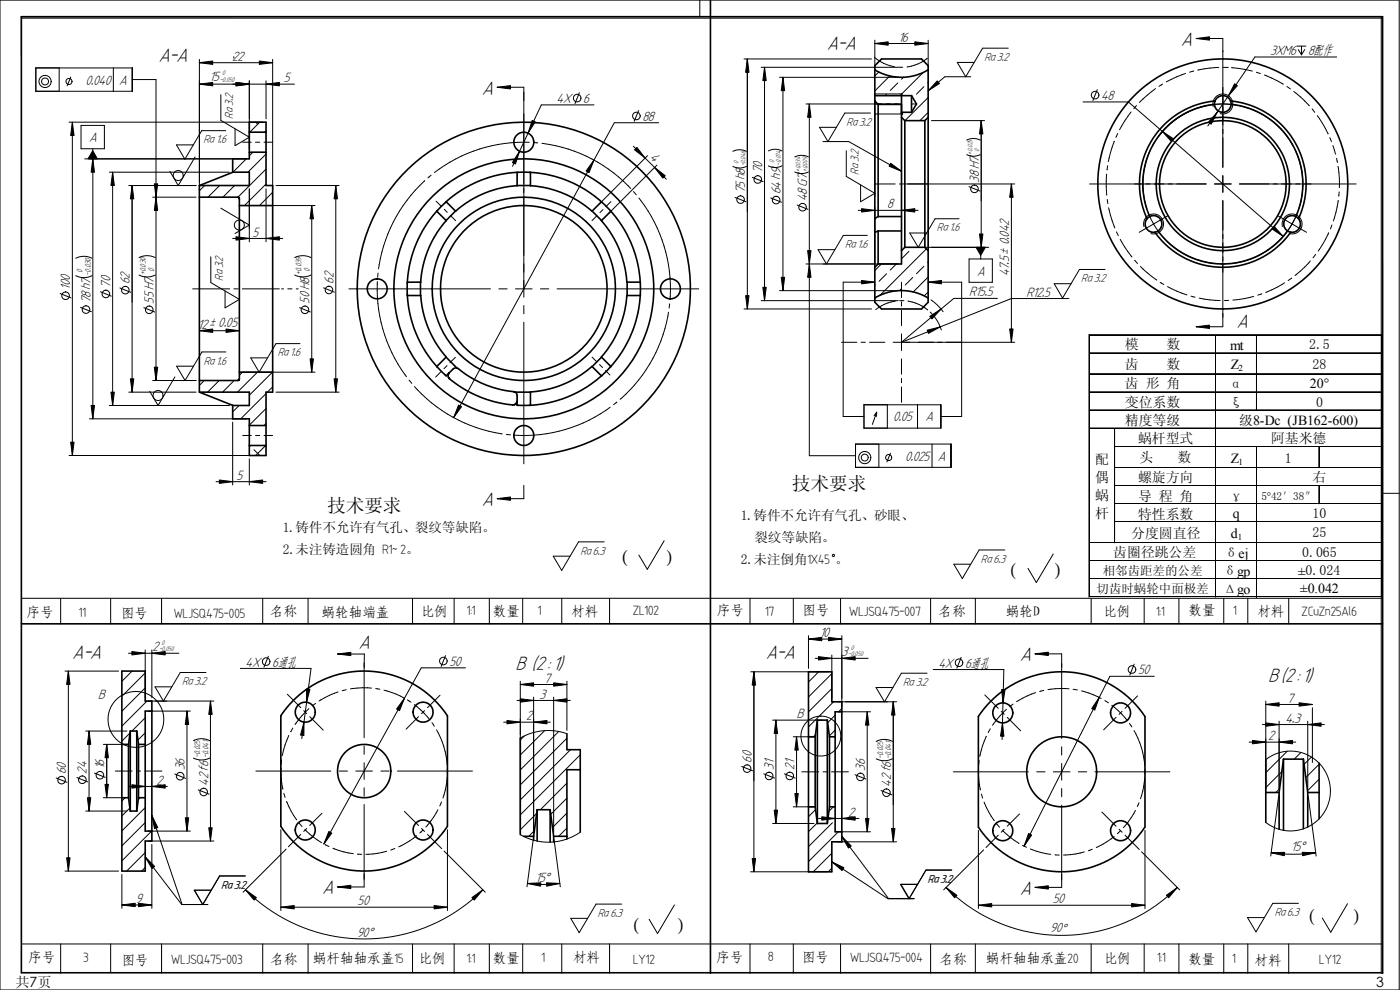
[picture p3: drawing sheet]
<svg xmlns="http://www.w3.org/2000/svg" width="420mm" height="297mm" viewBox="0 0 420 297" stroke-linecap="round" stroke-linejoin="round" font-family="sans-serif">
<g fill="none" stroke="#000" stroke-width=".3">
<path d="M0 0h419.9v297h-419.9zM6.4 5.4h408.5M59.8 18.8l4-.5v1zM59.8 17.8v39.5l1.6-1.6M59.8 18.8h22M69.7 5h-63.3v12M70.2 17v.4M77.8 18.3l4 .5-4 .5zM81.8 17.8v39M210 0v5M223.3 17.7h38.3M224.3 17.7l.5 4h-1z"/>
<path d="M224.3 17.7v75M262.4 17.2l2.7 1.8 3.3 1M262.6 13.1l4-.6v1.1zM262.6 12.1v8.3M262.6 13.1h16M274.6 12.5l4 .6-4 .5zM278.3 17.5a12.4 12.4 0 0 1-6.1 2.6M278.6 12.1v7.9M302.6 14.5h-7.7l-5.1 8.5-2.5-4.3h5.1M359 11.6l4-.6v1zM359 11.6h8v38.6M389.3 13.8h2.6"/>
<path d="M389.6 14.9l1 1.5M390.6 13.8v2.6M391.6 14.9l-1 1.5M401.2 17.1h-24.6l-14.1 20.7M414.5 5v287M10.8 20.4h28.9v7h-28.9zM17.8 20.4v7M20.7 36.7h58.1M21.2 23.1l-1 2.6M21.7 36.7l.5 4h-1zM21.7 36.7v100M24.3 37.6h7v7h-7z"/>
<path d="M34 20.4v7M39.7 23.9h7.1v90.3M59.8 25.2l4-.5v1.1zM59.8 25.2h28.6M66.3 28.4v7.7l8.5 5.1-4.3 2.5v-5.1M67.7 39.2h-7.2l-5 8.6-2.5-4.3h5M70.8 24.7l4 .5-4 .6zM74.8 39.3l.4 .4M74.8 24.3v20.4M76.7 36.7l.6 .6M78 36.7l-3 3M79.8 25.2l4-.5v1.1z"/>
<path d="M79.8 39.3l-.4 .4M79.8 24.3v11.4M149.2 26.2l4-.5v1zM149.2 26.2h8v63M159.7 36.1l.9 .5-2.1 3.4zM173.9 27.8l-1.3 3.3M178.3 31.5h-15.8l-8.7 18.4M191.6 33.2l-1.3 3.2M197.7 36.8h-13.3l-48.3 88.5M228.5 20.2h41.1M229.4 20.2l.6 4h-1.1zM229.4 20.2v70"/>
<path d="M234 23.2h35.6M235 23.2l.5 4h-1zM235 23.2v64M241.9 31.2h28.7M242.9 31.2l.5 4h-1zM242.9 31.2v105.5h13.9M261.2 33.9h-7.7l-5 8.6-2.5-4.3h5M262.6 34.2h8M262.6 28.2h8M262.6 29.7v29.3M263.7 21.6l-1 1M266.1 28.3l-.5 .4"/>
<path d="M267 22.8l-4.4 4.5M269.4 24.9l-2.2 2.2M269.7 20.1l1.2 .1M270.6 34.2h.1M270.6 28.2h.1M270.6 36.2v27.9M271.1 23.2l-.5 .6M273.6 31.2h1.5M277 21.8l-6.9 6.9M277.3 26l-2.3 2.3M278.4 33.9l-2.2 2.2M278.6 29.2l-7 7"/>
<path d="M278.6 24.7l-.2 .2M279.5 36.2h16M281.3 24.3l.6 .8-3.3 2.1zM291.3 23h-7.7l-5 4.2M294.5 36.2l.5 4h-1zM294.5 36.2v38M325 30.6h13.6l46.5 40.3M329.3 26.9l-1.3 3.3M339.5 33.6l-3.5 5.3M341.1 31.7l-.8 .9M346.8 26.6l-4.9 4.1M348.9 39.5l3.3 2.2-.6 .8z"/>
<path d="M348.9 25.2l-1.1 .7M355.8 22l-5.8 2.6M358.2 21.3l-1.2 .4M362 31.7a23.9 23.9 0 0 0-14.8 9.9M364.1 32a3 3 0 0 1 2.6-3.8 3 3 0 0 1 3.3 3.3 3 3 0 0 1-3.8 2.6M364.5 31.3h5M365.3 33.7l-1.8 3.6-.9-.6zM365.8 20.2l-6.3 .8M367 20.2h1.3M368.3 20.2h.1M369.6 20.3l6.2 1M370.5 25.1l.8 .6-2.6 3z"/>
<path d="M371 31.5a24 24 0 0 0-22.8 8.7M372 31.7a23.8 23.8 0 0 1 14.7 9.9M377 21.7l1.3 .4M379.5 22.5l5.6 2.8M386.2 25.9l1.1 .8M388.3 27.4l2 1.7 2.7 2.6M393.8 32.7l.8 1M395.3 34.7l1.6 2.4 1.7 3M25.4 47.7h48.4M27.8 45.2l1.4 2.5h-2.8zM27.8 44.6v.6M27.9 47.7l.5 4h-1.1z"/>
<path d="M27.9 47.7v78M32.8 51.7h36M33.8 51.7l.5 4h-1zM33.8 51.7v70M38.7 55.7h20.1M39.6 55.7l.6 4h-1.1zM39.6 55.7v62M45.8 59.2h13M46.3 55.2h1l-.5 4zM46.8 59.2l.5 4h-1zM58.5 47.1l-5 8.6-2.5-4.3M65.9 55.7l-3.5 3.5"/>
<path d="M70.4 55.7l-3.5 3.5M72.8 42.7h2.6M73.9 47.7l-4 4M74.8 56.7v15.9M75.9 45.7l-1.1 1.1M76.7 42.7h1.3M79.2 42.7h2.6M79.8 46.2l-5.4 5.5M79.8 50.7l-8.4 8.5M79.8 55.2l-6.4 6.5M79.8 56.7v15.9M81.8 57.7l-3.9 4"/>
<path d="M82.8 55.7h19M100.8 55.7l.5 4h-1zM100.8 55.7v62M127.5 54.2a44.4 44.4 0 0 0-13.9 26.5M129.4 52.6l-1 .8M155.9 45.4l-1.2 3.8-.9-.4zM158.9 42.7a43.9 43.9 0 0 0-28.5 9.1M160.1 42.8l1.3 .1M162.6 43a43.8 43.8 0 0 1 26.7 13.6M178.3 48l-1.5 3.8-.9-.5zM190.1 43.9l9.9 9.9M190.1 57.5l.8 .9"/>
<path d="M191.2 44.2l2.4 3.2-3.2-2.4zM191.7 59.4a43.7 43.7 0 0 1 9.4 30.5M194.3 46.7l-14.5 14.5M196.4 50.2l3.2 2.5-.7 .7zM197.1 49.5l-14.4 14.5M219.9 49.9a4.5 4.5 0 0 0 4.1 0M219.9 45.4a4.7 4.7 0 0 1 4.1 0M220.6 59.2l3.3 1.3M225.8 53.2l3.2 1.3M230.6 45.3a4.5 4.5 0 0 1 4.1 0M230.6 49.8a4.5 4.5 0 0 0 4.1 0M231.3 59.4l3.2 1.3"/>
<path d="M238.5 51.6a4.7 4.7 0 0 0 4.1 0M238.5 47.1a4.7 4.7 0 0 1 4.1 0M247 42.5h7.7l15.9 8.9M254 45.2v7.7l8.6 5.1-4.3 2.5v-5M262.6 55.2h6M267.3 49l3.3 2.4-3.8-1.5zM269.9 55.2h1.3M271.5 55.2h33M290.1 46.4a4.5 4.5 0 0 0 4.1 0M290.1 42a4.5 4.5 0 0 1 4.1 0M290.8 56l3.3 1.3M303.5 55.2l.5 4h-1z"/>
<path d="M303.5 55.2v47.5M327 55.2h35M332.1 52.2v6.4M332.3 59.8l.2 1.3M332.4 49.7l-.2 1.3M334.4 42.4l-1.8 6.1M335.4 40.1l-.5 1.1M345.3 44.9a24 24 0 0 0-1.1 17.8M346.5 42.6l-.6 1.1M364.5 55.2h5M367 52.7v5M372 55.2h35"/>
<path d="M387.4 42.7l.7 1.1M388.6 44.9a23.8 23.8 0 0 1 1.2 17.8M398.6 40.1h.1M399.1 41.3l.5 1.2M400 43.7l.8 2.6M401.1 47.5l.3 1.2M401.6 50l.4 3.5v2.8M401.9 57.6l-.1 1.3M22.7 77.5a5.5 5.5 0 0 1 4.9 0M41.7 77.3a5.3 5.3 0 0 1 4.9 0M63.3 77.1v7.7l8.5 5-4.3 2.6v-5.1M66.3 62.5l8.5 5-4.3 2.6"/>
<path d="M69.8 71.5h15M70.8 71l4 .5-4 .5zM72.8 61.7h21.8M79.8 71.5l4-.5v1zM88.4 77.3a5.5 5.5 0 0 1 4.9 0M93.6 61.7l.5 4h-1.1zM93.6 61.7v50M130.9 60.4l1.5 1.5M133.3 62.8l.9 .9M135.1 64.6l1.6 1.6M179.2 64.7l-1.5 1.5M181 62.9l-1 .9"/>
<path d="M183.3 60.5l-1.5 1.5M239.2 61.5l3.3 1.3M241.9 79.2h27.7M242.4 75.2h1l-.5 4zM242.9 79.2l.5 4h-1zM257.6 63.1h17.9M258.6 62.6l4 .5-4 .5zM260.3 70.6h-7.2l-5.1 8.6-2.5-4.3h5.1M262.6 62.1v17.1M264.5 79.2l-1.9 2M269 79.2l-1.8 1.8M270.6 63.1l4-.5v1z"/>
<path d="M272.8 75.4l-2.2 2.3M277.3 79.9l-2.3 2.2M277.6 74.2h19.1M278 74.7l-13.9 13.9M278.6 78.6l-.2 .2M287.8 65.6h-7.2l-5 8.6-2.6-4.3h5.1M290.8 77.7h7v7h-7zM292.9 74.2h2.8l-1.4 2.4zM294 70.2h1l-.5 4zM294.3 76.6v1.1M332.7 62.3l1.9 6.1M335.1 69.6l.5 1.1"/>
<path d="M336.2 71.8l1.3 2.3 2.2 3M340.5 78.1l.9 1M342.3 80l2 1.8 2.8 2.2M343.3 68a3 3 0 0 1 2.6-3.8 3 3 0 0 1 3.3 3.3 3 3 0 0 1-3.8 2.6M345.1 65l2.5 4.3M349.1 71.2a23.9 23.9 0 0 0 16 7.9M350.5 64.7l-8.6 5M366.4 79.2h1.2M367 60.2v37.8h-8M382.4 67.9l2.7 3-3.3-2.2zM383.4 64.7l8.7 5M384.9 71.2a24.1 24.1 0 0 1-16 7.9"/>
<path d="M384.9 68a3 3 0 0 1 2.6-3.8 3 3 0 0 1 3.3 3.3 3 3 0 0 1-3.8 2.6M388.9 65l-2.5 4.3M389.5 63.6a23.6 23.6 0 0 1-5.1 8.1M393.2 78.3l-1.6 1.8-3 2.6M394.8 76.3l-.7 1M398.8 69.8l-1.9 3.5-1.3 2M399.7 67.5l-.4 1.2M401.6 60.1l-.7 3.7-.7 2.5M414.9 78.7v213.3M18.1 88.1l3.2 1.3M22.7 82.7a5.3 5.3 0 0 0 4.9 0M24.2 92.2l3.2 1.3"/>
<path d="M30.1 87.5l3.3 1.4M36 86.4l3.2 1.3M41.7 82.5a5.3 5.3 0 0 0 4.9 0M43.2 92.3l3.2 1.3M57.8 86.7h11.1M59.8 99.2l4-.5v1zM59.8 99.2h12M67.8 98.7l4 .5-4 .5zM70.2 86.7h1.3M72.7 86.7h11.1M84.5 86.7h.6M86.4 86.7h1.2"/>
<path d="M88.4 82.5a5.5 5.5 0 0 0 4.9 0M88.9 86.7h.6M89.9 92.3l3.3 1.3M97.1 86.4l3.3 1.3M104.7 86.7h42.5M113.2 84.5a44 44 0 0 0 8.8 28.5M113.5 81.9l-.2 1.3M149.7 86.7h2.5M154.7 86.7h5M157.2 91.7v2.5M157.2 96.7v42.5M162.2 86.7h2.5"/>
<path d="M167.2 86.7h42.5M200.6 93.7a43.5 43.5 0 0 1-14.5 26.1M201 91.2l-.2 1.2M223.3 92.7h38.3M223.8 88.7h1l-.5 4zM228.5 90.2h41.1M228.9 86.2h1.1l-.6 4zM234 87.2h35.6M234.5 83.2h1l-.5 4zM258.6 84.2l4 .5-4 .5zM262.6 84.7h-9.6v40.3h6.3M262.7 85.5l-.1 .2"/>
<path d="M266.1 82.1l-2.3 2.3M268.7 90.3l-3.2 1-2.7 1.6M270 90.2h1.3M270.6 86.6l-.6 .6M270.6 84.7v4.6M270.6 90.6v1.2M270.6 93.1v4.6M272.5 90.3a12.5 12.5 0 0 1 5.9 2.7M273.9 83.3l-2.2 2.2M278.3 99.1l3.9-1-3.6 1.9zM278.4 87.8l-1 1M278.6 84.7l4-.5v1z"/>
<path d="M278.6 83.1l-4.5 4.5M278.6 84.7h10v40.3h-6.2M279 94.9l3.4-2.2-2.7 3zM279.2 93.6a12.7 12.7 0 0 1 3.3 5.4M279.4 90l2 1.6 1.6 1.9M299.3 89.5h-13l-15.7 13.2 32.9-13.1h17.3M303 98.7h1l-.5 4zM331.7 80.9h-7.7l-5.1 8.5-2.5-4.3h5M348.2 84.7l1.1 .7M350.4 86l2.7 1.3 3.1 1.2M357.4 88.9l1.3 .3M359 98l4-.4v.9z"/>
<path d="M359.9 89.4l3.2 .6 3.1 .2M368.7 90.1l-1.2 .1M376.2 88.9l-2.8 .7-3.4 .4M378.7 88.2l-1.2 .4M385.5 84.9l-2.3 1.3-3.3 1.5M387.6 83.5l-1 .7M33.3 117.7h1l-.5 4zM38.7 117.7h20.1M39.1 113.7h1.1l-.6 4zM45.8 114.2h13M46.3 110.2h1l-.5 4zM52.5 113.1l-5.1 8.6-2.5-4.3"/>
<path d="M61.1 114.3l-1.3 1.3M65.6 114.3l-3.3 3.4M67.8 105.6h-7.2l-5.1 8.6-2.5-4.3h5.1M70.3 114.2l-3.5 3.5M72.8 111.7l-1 .9M72.8 111.7h21.8M77.3 111.7l-6 6M79.8 118.1l-7.6 7.6M81.7 111.7l-6.9 6.9M81.8 116.1l-1.6 1.6M82.8 117.7h19M90 103.1h-7.2l-5 8.6-2.6-4.3h5.1"/>
<path d="M93 107.7h1.1l-.5 4zM100.3 113.7h1l-.5 4zM122.8 114l.8 1M124.4 116a43.9 43.9 0 0 0 26.3 14.2M132.4 111.5l-1.7 1.6M134.2 109.7l-1 .9M136.7 107.2l-1.7 1.6M177.7 107.2l1.3 1.3M179.9 109.4l.9 .9M181.7 111.2l1.3 1.3M252.6 102.7h4.6M258.4 102.7h1.3"/>
<path d="M261 102.7h4.6M268.1 102.7h36.4M270.6 100.2v5M270.6 107.7v4.6M270.6 113.6v1.2M270.6 116.1v4.6M326.8 100.4v78.8M326.9 100.4v78.8M327 117.7h87.7M327 100.4h87.7M327 100.5h87.7M327 105.9h87.7"/>
<path d="M327 106h87.7M327 112.1h87.7M327 112.2h87.7M327 117.6h87.7M364.8 100.6v78.6M364.9 100.6v78.6M377.1 100.6v22.6M377.2 100.6v22.6M414.5 100.6v78.6M414.6 100.6v78.6M20.7 136.7h58.1M21.2 132.7h1l-.5 4z"/>
<path d="M26.8 125.7h47M27.3 121.7h1.1l-.5 4zM32.8 121.7h36M69.8 126.7v18.8M71.8 121.7l-2 1.9M72.8 130.7h2.6M74.8 137.7v7.8M75.2 133.7l-.4 .4M76.2 134.9l1.8 1.8M76.7 130.7h1.3M79.2 130.7h2.6M79.4 133.7l.2 .1"/>
<path d="M79.7 133.7l-3 3M79.8 122.6l-5 5M79.8 127.1l-.6 .6M137.6 121.5l.9 .5-2.4 3.3zM152 130.3l1.2 .2M183.1 122.2a43.7 43.7 0 0 1-28.6 8.4M185.1 120.6l-1 .8M256.8 133.2h28.6v7h-28.6zM259.3 121.5h23.1v7h-23.1zM263.1 123.7l-.8 1M263.1 123.7l-.1 1.3M263.1 123.7l-1.3 3.6"/>
<path d="M263.8 133.2v7M266.3 121.5v7M267.2 136l-1 2.6M275.4 121.5v7M279.7 133.2v7M327 128.4h87.7M327 123h87.7M327 123.1h87.7M327 128.5h87.7M334.5 128.6v34.3M334.6 128.6v34.3M334.7 133.9h80"/>
<path d="M334.7 134h80M377.1 134.1v45.1M377.2 134.1v45.1M395.8 134.1v6.2M395.9 134.1v6.2M64.8 144.5h15M65.8 144l4 .5-4 .5zM74.8 144.5l4-.5v1zM149.2 149.6l4-.5v1zM157.2 145.6v4h-8M334.7 140.2h80M334.7 140.1h80"/>
<path d="M334.7 145.6h80M334.7 151h80M334.7 151.1h80M334.7 156.4h80M334.7 156.5h80M395.8 145.8v5.4M395.9 145.8v5.4M414.9 148h5M6.4 179.5h408.5M18.2 179.5v7.7M33.2 179.5v7.7M48.5 179.5v7.7"/>
<path d="M78.8 179.5v7.7M92.5 179.5v7.7M123.8 179.5v7.7M136.3 179.5v7.7M146.9 179.5v7.7M156.9 179.5v7.7M168.6 179.5v7.7M181.3 162.6h-7.7l-5 8.6-2.6-4.3h5.1M182.9 179.5v7.7M199.3 162.2l-5 8.6-2.6-4.3M225.1 179.5v7.7M238.1 179.5v7.7"/>
<path d="M252.3 179.5v7.7M279.3 179.5v7.7M292.7 179.5v7.7M301.6 165h-7.7l-5.1 8.6-2.5-4.3h5M316.1 166.2l-5.1 8.6-2.5-4.3M327 162.7h87.7M327 162.8h87.7M327 168.1h87.7M327 168.2h87.7M327 173.5h87.7M327 173.6h87.7M327 179h87.7"/>
<path d="M327 179.1h87.7M327.5 179.5v7.7M343.4 179.5v7.7M353.8 179.5v7.7M367.3 179.5v7.7M374.5 179.5v7.7M386.8 179.5v7.7M38.6 196h15.1M39.6 195.5l4 .5-4 .5zM43.6 195v14.4M45.6 196l4-.5v1zM45.6 195v14.4"/>
<path d="M80.5 196.9l-1.3 3.2M101.3 196.2l4-.5v1zM101.3 196.2h8v4M109.3 198.9v22.5M133.7 196.7l-1.3 3.3M242.6 191.7l4-.5v1.1zM242.6 190.7v9.9M242.6 191.7h10M244.6 197.5h15.9M245.6 197l4 .5-4 .5zM248.6 191.2l4 .5-4 .6zM249.6 196.5v13.1"/>
<path d="M252.6 197.5l4-.5v1zM252.6 190.7v21.4M288.5 197.2l-1.3 3.3M310.6 196.2l4-.5v1zM310.6 196.2h8v25.4M340.4 199.3l-1.3 3.2M19.5 201.4h16.1M20.5 201.4l.5 4h-1zM20.5 201.4v60M25.7 219.3h12.4M26.7 219.3l.5 4h-1zM26.7 219.3v24"/>
<path d="M39 219.9l-2.4 2.5M39.6 201.4l-3 3M43.6 201.9l-7 7M43.6 206.4l-7 7M43.6 215.4l-4 3.9M43.6 219.9l-2.2 2.1M44.1 210.4l-7.5 7.5M44.6 210.4h19.6M44.6 213.4h12.5M56.1 213.4l.5 4h-1zM56.1 213.4v36M61.8 201.8h-7.7l-5.1 8.6-2.5-4.3h5.1"/>
<path d="M63.2 210.4l.5 4h-1zM63.2 210.4v41.9M72.1 200.6h21.2l-2.7 21M86.2 208.3l4.1 4M87.9 218.5l-.7 1.1M91.2 213.2l.9 .9M91.2 216.7v4l-1-.1zM92 206.7l1 .1-1 3.9zM92.7 212.6l-2 2.1-2.2 2.7M93 215l4 4.1M94.7 211l-1 .8M101.5 207.6l-2.6 1-3.1 1.7"/>
<path d="M103.9 206.9l-1.2 .3M111.5 206.5l-2.7-.1-3.6 .3M112.8 206.6l1.2 .2M115.2 207.1l3.7 1.2 2.3 1.1M121.4 209.5l-1.5 3.7-.9-.5zM122.3 210l1 .7M124.4 211.4l1.9 1.6 2.6 2.8M125.6 215l-3.7 3.8M127.4 213.2l-.9 .9M129.6 216.8l.7 1.1M131 219a24.2 24.2 0 0 1 3.2 10.4M132.1 208.6l-3.8 3.7"/>
<path d="M139.7 200.4h-13.3l-29.2 52.8M151.2 216.7h13.9M152.1 216.2l4 .5-4 .5zM155.2 210.2h16M156.1 209.7l4 .5-4 .5zM156.1 205.4l4-.5v1zM156.1 204.4v45.5M156.1 205.4h14M160.1 216.7l4-.5v1zM160.1 209.2v40.7M163.4 219.2l-7.3 7.3M166.2 210.2l3.9-.5v1z"/>
<path d="M166.2 204.9l3.9 .5-3.9 .5zM166.2 209.2v40.7M167.7 219.5l-11.6 11.5M170.1 204.4v14.7M225.3 201.6h23.4M226.3 201.6l.5 4h-1.1zM226.3 201.6v60M231.9 216.1h14.9M232.9 216.1l.5 4h-1.1zM232.9 216.1v31M245.7 201.6l-3.1 3M249.6 202.1l-7 7"/>
<path d="M249.6 206.6l-7 7M250.2 210.6l-7.6 7.5M250.6 214.6l-2.2 2.2M250.6 219.1l-1.7 1.7M251.2 210.6h17.9M252.6 212.6l-.9 1h9.6M260.3 213.6l.5 4h-1zM260.3 213.6v36M268.1 210.6l.5 4h-1zM268.1 210.6v42M278.2 202h-7.7l-5 8.6-2.6-4.3h5.1M280.1 200.9h21.2l-.6 21"/>
<path d="M295.6 208.5l4 4M297.2 218.7l-.6 1.1M300.5 213.4l.9 .9M300.6 206.9h1l-.6 4zM300.9 216.9l.4 4h-1zM302 212.8l-2 2.1-2.1 2.7M302.3 215.2l4 4.1M304 211.3l-1 .7M310.8 207.8l-2.6 1-3.1 1.7M313.2 207.2l-1.2 .3M320.8 206.7l-2.6-.1-3.7 .3M322.1 206.8l1.2 .2"/>
<path d="M324.6 207.3l3.6 1.2 2.3 1.1M329.9 209.3l-1.4 3.8-.9-.5zM331.6 210.2l1.1 .7M333.7 211.6l2.9 2.6 1.6 1.9M334.9 215.2l-3.7 3.8M336.7 213.4l-.8 .9M339 217.1l.7 1M340.3 219.2a24.1 24.1 0 0 1 3.2 10.5M341.4 208.8l-3.7 3.7M346.4 202.9h-13.3l-25.8 51M378.9 217.4h18.6M379.9 216.9l4 .5-4 .5z"/>
<path d="M379.9 211.4l4-.5v1zM379.9 210.4v26.4M379.9 211.4h14M383.9 216.4v20.4M389.9 210.9l4 .5-4 .5zM392.5 217.4l4-.5v1zM392.5 216.4v20.4M393.9 212.4v16.4M16.8 233.4l3.3 1.3M23.1 233.3l3.2 1.3M26.2 239.3h1l-.5 4zM28.3 232l3.3 1.3"/>
<path d="M31 239.3h6.6M31 223.3h6.6M31.5 235.3h1l-.5 4zM32 223.3l.5 4h-1zM32 223.3v16M34.6 231.3h5.1M37.5 239.3l-.9 1M38.6 236h11.6M39.6 235.5l4 .5-4 .5zM40.9 231.3h1.3M42 239.3l-.5 .6M43.5 231.3h5.1"/>
<path d="M45.6 236l4-.5v1zM52.5 232.2l3.2 1.3M58.1 227.5a5.5 5.5 0 0 0 4.8 0M58.1 222.2a5.3 5.3 0 0 1 4.8 0M59.5 237l3.3 1.3M76.8 231.3h22.5M84.3 230.5l.1 3.1 .5 3.2M84.4 229.2h.1M84.5 228l-.1 1.2M85.2 238l.4 1.3M86.6 220.8l-1 2.7-.9 3.2M86.7 220.7l-.1 .1"/>
<path d="M101.8 231.3h2.5M106.8 231.3h5M109.3 223.9v2.5M109.3 228.9v4.9M109.3 236.4v2.5M114.3 231.3h2.5M119.3 231.3h22.5M134.2 233.3l-.3 2.4-1 3.8M134.3 230.7v1.3M157.4 220.8l-1.3 1.2M170.1 220.2l-3.7-.9h-3.5l-3.5 .7-3.3 1.4M170.1 221.5l-14 14"/>
<path d="M170.1 235l-7.9 7.9M170.1 239.5l-4.8 4.8M171.2 224.9l-15.1 15.1M174.1 226.5l-18 18M222.6 230l3.2 1.3M229.2 232.2l3.3 1.3M235.4 232.2l3.3 1.3M238.1 221.1h6.5M238.5 238.1h1.1l-.5 4zM239.1 221.1l.5 4h-1.1zM239.1 221.1v21M240.6 231.6h5.1"/>
<path d="M244.7 220.5l-.5 .6M247 231.6h1.3M249.5 231.6h5.1M256.6 232.4l3.3 1.4M263 227.7a5.5 5.5 0 0 0 4.8 0M263 222.4a5.3 5.3 0 0 1 4.8 0M264.4 237.2l3.3 1.3M286.1 231.6h22.5M293.6 230.7l.1 3.1 .5 3.2M293.8 228.2l-.1 1.3M294.5 238.3l.4 1.2M296 220.9l-1.1 2.8-.9 3.2"/>
<path d="M311.1 231.6h2.5M316.1 231.6h5M318.6 224.1v2.5M318.6 229.1v5M318.6 236.6v2.5M323.6 231.6h2.5M328.6 231.6h22.5M343.5 233.4l-.5 3.9-.7 2.4M343.6 230.9v1.3M374.9 222.7h14M375.9 222.2l4 .5-4 .5zM379.9 227.9l2.6-1.6 3.1-.8 3.2-.1 3.2 .9 2.9 1.8 2.3 2.4 1.5 3.1 .6 3.3-.4 3.5-1.2 2.9-1.9 2.5-2.9 2.1-3 1.1-3.6 .3-3.7-.9-2.7-1.7"/>
<path d="M383.8 238.8l-2.4 18.1M383.9 222.7l4-.5v1zM384 236.7l-1.1 1.1M384.7 231.5l-4.8 4.8M386.3 225.4l-6.4 6.4M390.4 225.8l-2 2M392.6 238.8l2.4 18.1M393.6 227.1l-2.2 2.2M395.9 229.3l-4 4M395.9 233.8l-3.5 3.5M20 257.4h1l-.5 4zM25.7 243.3h12.4"/>
<path d="M39 242.4l-2.4 2.4M43.6 257.1l2.8 2.9-.8 .6zM43.6 242.3l-7 7M43.6 246.8l-7 7M43.6 255.8l-5.6 5.6M43.6 257.1l10.9 14.3h7.9M44.6 249.4h12.5M44.6 252.3h19.6M45.5 249.4l-8.9 8.9M45.6 244.7l1.7 3.6-.9 .3zM45.6 244.7l9.1 26.7M45.6 253.4v19.1"/>
<path d="M55.6 245.4h1l-.5 4zM62.7 248.4h1l-.5 3.9zM84.3 248.9v24.3M85.9 254.8l-12.9 12.9M86 240.4l1.4 3 1.6 2.6M89.8 247l.8 1M90.3 250.4l-3.7 3.7M91.5 248.9l2.5 2.2 2.5 1.7M92.1 248.6l-1 .9M96.6 244l-3.7 3.7M97.6 253.4l1.1 .6M98.7 249.5l.9 .5-2.4 3.2z"/>
<path d="M99.9 254.5l3.3 1.1 2.8 .5M107.3 256.3h1.2M109.3 241.4v24.7h-8M116.1 255.4l-2.7 .6-3.6 .3M118.5 254.6l-1.2 .4M121.4 243.4l4.2 4.3M125 250.8l-2.1 1.5-3.2 1.8M126.5 248.6l.9 .9M126.9 249l-.9 .9M128.3 250.4l4.3 4.2M131.4 242.9l-1.2 2.2-2.4 3M132.5 240.6l-.5 1.2"/>
<path d="M133.3 255.4l12.3 12.3M134.3 248.9v24.3M160 251.9l-1.8 14.2M160.4 249.2l-1.7 1.7M161.1 244.1l-5 4.9M166.3 251.9l1.8 14.2M170.1 244l-4.3 4.3M170.1 248.5l-2.4 2.4M174.1 249.7l-1.7 1.1-2.4 1-2.5 .6-2.3 .3-2.6-.1-2.3-.5-4.2-1.7M225.7 257.6h1.1l-.5 4zM231.9 247.1h12.4M232.3 243.1h1.1l-.5 4z"/>
<path d="M238.1 242.1h6.4M244.7 242.9l-2.1 2.1M245.3 246.9l-2.7 2.6M245.6 245.6h12.2M246.6 245.1l4 .5-4 .5zM249.6 258.6l3.7 1.7-.6 .9zM249.6 256l-5.5 5.6M249.6 258.6l16.9 11.1h7.8M249.8 246.8l-7.2 7.2M250.1 242.1l-1.3 1.3M251.4 252.6h17.7M251.6 249.6l-9 8.9"/>
<path d="M251.7 249.6h9.6M252.6 245.6l4-.5v1zM252.6 250.9l2.9 2.9-.9 .6zM252.6 250.9l14 18.7h7.8M259.8 245.6h1l-.5 4zM267.6 248.6h1l-.5 4zM293.6 249.1v23.5M295.2 255l-12 12M295.3 240.7l1.4 2.9 1.7 2.6M299.1 247.2l.9 1M299.6 250.6l-3.7 3.7M300.8 249.1l2.5 2.3 2.5 1.6"/>
<path d="M301.4 248.8l-.9 .9M306 244.2l-3.7 3.7M306.9 253.7l1.2 .5M308.7 250.1l.9 .4-2.3 3.4zM309.2 254.7l3.3 1.1 2.8 .5M316.6 256.5l1.3 .1M318.6 241.6v24.7h-8M325.4 255.6l-2.7 .6-3.5 .3M327.8 254.8l-1.2 .4M330.7 243.6l4.2 4.3M334.4 251l-2.2 1.5-3.2 1.8M335.8 248.8l.9 .9"/>
<path d="M336.3 249.3l-1 .8M337.6 250.6l4.3 4.3M340.8 243.2l-2.2 3.4-1.5 1.7M341.8 240.9l-.5 1.1M342.6 255.6l11.4 11.4M343.6 249.1v23.5M381.5 255.9l4-.2-.1 1zM381.5 255.9a50.5 50.5 0 0 0 13.4 0M390.8 255.7l4.1 .2-4 .8zM19.5 261.4h16.1M36.6 271.5l4-.5v1zM36.6 271.5h9"/>
<path d="M36.6 262.4v10.1M41.6 271l4 .5-4 .5zM43.6 260.3l-1.1 1.1M66 262.8l-5.1 8.6-2.5-4.3M73.7 267l3.2 2.3-.6 .8zM73.7 267a50.4 50.4 0 0 0 71.2 0M73.7 262.8h-7.8l-5.1 8.6-2.5-4.3h5.1M84.3 272.2l4-.5v1zM84.3 272.2h50M101.3 266.1l4-.5v1zM130.3 271.7l4 .5-4 .5zM141.6 269.3l3.3-2.3-2.6 3.1z"/>
<path d="M158.3 265.1l4-.2-.1 1zM158.3 265.1a37.3 37.3 0 0 0 9.7 0M164 264.9l4 .2-3.9 .8zM186.6 271.3h-7.7l-5.1 8.5-2.5-4.3h5M202.4 271.5l-5.1 8.6-2.5-4.3M225.3 261.6h22.9M249.6 260.5l-1 1.1M283.9 266.3l3.3 2.3-.7 .8zM283.9 266.3a49.1 49.1 0 0 0 69.4 0M285.5 261.1h-7.7l-5 8.6-2.5-4.3h5M285.7 261h-7.7l-5.1 8.6-2.5-4.3h5M293.6 271.6l4-.5v1z"/>
<path d="M293.6 271.6h50M310.6 266.3l4-.5v1zM339.6 271.1l4 .5-4 .5zM350.1 268.6l3.2-2.3-2.6 3.1zM389.7 271h-7.7l-5.1 8.6-2.5-4.3h5.1M404.4 271.1l-5 8.6-2.6-4.3M6.4 283.2h408.5M18.2 283.2v8.8M33.2 283.2v8.7M48.5 283.2v8.8M78.8 283.2v8.8M92.5 283.2v8.8"/>
<path d="M123.8 283.2v8.7M136.3 283.2v8.8M146.9 283.2v8.8M156.9 283.2v8.8M168.6 283.2v8.8M182.9 283.2v8.8M225.1 283.2v8.8M238.1 283.2v8.8M252.3 283.2v8.8M279.3 283.2v8.8M292.7 283.2v8.7M327.5 283.2v8.8"/>
<path d="M343.4 283.2v8.7M353.8 283.2v8.8M367.3 283.2v8.8M374.5 283.2v8.8M386.8 283.2v8.8"/>
<circle cx="13.5" cy="24.4" r="1.05"/>
<circle cx="13.5" cy="24.4" r="1.82"/>
<circle cx="20.7" cy="24.4" r=".91"/>
<circle cx="173.2" cy="29.4" r="1.13"/>
<circle cx="191" cy="34.8" r="1.14"/>
<circle cx="328.7" cy="28.5" r="1.14"/>
<circle cx="53.5" cy="52.7" r="1.5"/>
<circle cx="222.3" cy="59.9" r="1.14"/>
<circle cx="227.4" cy="53.8" r="1.15"/>
<circle cx="292.4" cy="56.7" r="1.15"/>
<circle cx="71.8" cy="67.5" r="1.51"/>
<circle cx="232.9" cy="60" r="1.14"/>
<circle cx="240.9" cy="62.2" r="1.14"/>
<circle cx="19.7" cy="88.7" r="1.14"/>
<circle cx="25.8" cy="92.9" r="1.14"/>
<circle cx="31.8" cy="88.2" r="1.14"/>
<circle cx="37.6" cy="87.1" r="1.14"/>
<circle cx="44.8" cy="93" r="1.14"/>
<circle cx="91.5" cy="93" r="1.14"/>
<circle cx="98.7" cy="87" r="1.14"/>
<circle cx="47.4" cy="118.7" r="1.5"/>
<circle cx="259.5" cy="137.3" r="1.83"/>
<circle cx="259.5" cy="137.3" r="1.04"/>
<circle cx="266.7" cy="137.3" r=".91"/>
<circle cx="250.1" cy="166.7" r=".34"/>
<circle cx="79.9" cy="198.5" r="1.15"/>
<circle cx="133.1" cy="198.3" r="1.14"/>
<circle cx="287.8" cy="198.9" r="1.14"/>
<circle cx="40.8" cy="215.9" r="8.4"/>
<circle cx="339.7" cy="200.9" r="1.14"/>
<circle cx="18.5" cy="234.1" r="1.14"/>
<circle cx="24.7" cy="233.9" r="1.14"/>
<circle cx="30" cy="232.6" r="1.15"/>
<circle cx="54.1" cy="232.9" r="1.13"/>
<circle cx="61.1" cy="237.6" r="1.14"/>
<circle cx="224.2" cy="230.6" r="1.14"/>
<circle cx="230.8" cy="232.8" r="1.14"/>
<circle cx="237" cy="232.8" r="1.14"/>
<circle cx="246.3" cy="220.8" r="6"/>
<circle cx="258.2" cy="233.1" r="1.14"/>
<circle cx="266" cy="237.8" r="1.13"/>
</g>
<g fill="none" stroke="#000" stroke-width=".49">
<path d="M213.2 0v292M264.6 17.7h12l2 2v71l-2 2h-12l-2-2v-71zM367 17.7l-4.1 .2-3.2 .5-3.1 .8-4.4 1.5-5.3 2.8-3.3 2.4-2.5 2.1-2.5 2.7-2.3 2.9-2 3.1-1.8 3.7-1.4 3.9-.8 3.1-.6 3.6-.2 3.2 .1 3.7 .4 3.7 .8 3.6 1 3 1.7 3.8 1.5 2.8 2.7 3.8 2.1 2.4 2.7 2.6 2.9 2.2 3.1 2 3.7 1.9 3.9 1.4 3.1 .8 3.6 .6 4.2 .2M367 17.7l3.7 .2 4.1 .6 3.1 .8 3.5 1.2 3.7 1.8 3.1 2 3 2.2 2.6 2.5 2.8 3.1 2.1 3.1 3.1 6.1 1.1 3 .9 3.6 .5 3.2 .2 4.1-.2 3.7-.6 4.1-.8 3.1-1.3 3.5-1.8 3.7-1.9 3.2-2.3 2.9-2.1 2.3-2.8 2.5-3.7 2.7-6.1 3.1-3.1 1.1-3.6 .9-3.1 .5-4.1 .2M74.8 39.7h5M262.6 21l2 1 1.8 .6 4 .6 2.3-.2 2-.4 3.9-1.6M262.6 30.3l.9 1M262.6 28.7h11M263.5 31.3v33.7M263.5 31.3h7.1M270.6 35.2l.9 1M270.6 28.2v51h-7.1"/>
<path d="M270.6 33.7h3M271.5 36.2v38M271.5 36.2h6.1M273.6 28.7l1.5 2.5-1.5 2.5M273.6 28.7v5M277.6 36.2v38M278.6 35.2l-1 1M364.5 31.3l-2.9 .5-2.6 .7-2.7 1.2-2.8 1.6-4 3.4-1.9 2.3-1.6 2.5-1.2 2.4-.9 2.7-.6 2.3-.3 3.3 .1 3.2 .4 2.6 .6 2.6 1 2.4M364.5 31.3l.2 .9 .7 .9 1.5 .6 .8-.1 .9-.5 .6-.8 .3-1M364.6 30.3l-3.4 .6-2.4 .6-3.1 1.3-2.1 1.3-2.3 1.6-2 1.8-2.2 2.5-1.6 2.3-1.4 2.8-1 2.5-.7 3-.4 3.1v3l.4 3.1 .7 2.9 1.2 2.9M364.7 30.3l.7-1.1 1.3-.5 1.6 .4 1 1.2M364.7 30.3l-.2 1"/>
<path d="M369.3 30.3l3.6 .6 2.4 .7 3.1 1.3 2.1 1.3 4.3 3.4 2.2 2.6 1.4 2 1.3 2.5 1.1 2.8 .7 3 .5 3.6-.4 5.5-.8 3.3-1.1 2.7M369.3 30.3l.2 1M369.5 31.3l3.1 .5 3.6 1.2 2.4 1.2 2.7 1.7 2.5 2.1 2 2.2 1.7 2.4 1.5 2.9 1.4 4.2 .6 4.4-.1 2.9-.4 2.9-1.6 5.1 1 .9 .4 1.5-.3 1-.8 .9-.8 .3-1 .1M59.8 59.2h11.7l.3 .5v54.1l-.5 .4h-11.5M59.8 55.7h15v-4h-5v-4h5v-11h5v19h2v62h-2v19h-5v-11h-5v-4h5v-4h-15M59.8 55.7v62M69.9 51.7l-10.1 4M74.8 45.7h5M155.2 51.7l-6.2 .9-5.7 1.9-4.6 2.4-4.8 3.6M155.2 51.7h4M155.2 51.7v4M159.2 55.7l-6.5 .3-5.5 1.3-3.5 1.4-2.4 1.3-4.6 3.4-2.8-2.9"/>
<path d="M159.2 51.7v4l4.1 .6 5.1 1.5 5.1 2.5 4.2 3M159.2 51.7l5.5 .8 5.4 1.6 5.7 2.9 4.7 3.5M71.8 61.7h10M131.1 63.4l2.8 2.8M131.1 63.4l-3.8 5-2.5 5-1.9 6.1-.6 5.2M133.9 66.2l-3.4 4.7-2.2 4.5-1.4 4.7-.6 4.6h-4.1v4h4.1M133.9 60.5l-2.8 2.9M136.7 63.3l-2.8 2.9M177.7 63.3l2.8-2.8 1.2 1.1 1.6 1.8-2.8 2.8M177.7 63.3l2.8 2.9M180.5 66.2l3.1 4.3 2.1 4 1.5 4.3 .9 5.8 4.1 .1M180.5 66.2h.1"/>
<path d="M183.3 63.4l3.2 4 1.5 2.6 1.5 3.1 1.7 5.3 1 6.2M263.5 69.3l-.9 .4M263.5 65l-.9 .6M263.5 69.3v9.9M263.5 79.2l-.9 1M263.5 69.3h7.1M263.5 65h7.1M271.5 74.2l-.9 1M271.5 74.2h6.1M277.6 74.2l1 1M344.3 65.6l-.6 1.3 .3 1.5 1.1 1 1.5 .3M345.1 65l-.8 .6"/>
<path d="M345.1 65l.8-.3 .9 .1 1 .5 .6 .6 .3 1-.1 .9-.3 .8-.7 .7M346.6 69.7l2 2.4 2 2 2.1 1.7 2.7 1.5 2.5 1.2 3.2 1 5.5 .7 3.6-.2 2.5-.5 2-.5 3.4-1.4 4.7-3 2.4-2.3 2.2-2.6M347.6 69.3l-1 .4M386.4 69.3l-1.8 2.2-1.9 1.8-2.1 1.7-2.3 1.3-2.6 1.3-2.6 .8-3.4 .7-2.4 .1-2.3-.1-3.2-.5-2.6-.7-2.7-1.1-2.8-1.6-2.4-1.8-1.7-1.6-2-2.5M388.9 65l-.8-.3-1.3 .2-.8 .6-.6 .8-.1 1.2 .3 .9 .7 .8 1.1 .5M122.3 88.6l.6 5 1.9 6.2 2.9 5.7 3.4 4.5M126.2 84.7v4M126.3 88.6l.8 5.5 1.6 4.7 1.9 3.7 3.3 4.6-2.8 2.9M188.2 84.7v4M192.2 88.7l-.8 5.5-1.6 5.3-2.9 5.8-3.6 4.7M192.2 88.7h-4.1l-.9 5.6-1.4 4.3-2.3 4.4-3 4.1M192.2 84.7v4"/>
<path d="M262.6 89.4l2-1.1 1.8-.6 4-.5 2.3 .1 2 .5 3.9 1.6M59.8 117.7l10.1 4M71.8 111.7h10M131.1 110l2.8 2.8 2.2-2.2 1-.2M133.9 107.2l3.2 3.2M134.8 111.9l-.3 .9 .4 .8 2.6 2 3.7 2.2 3.1 1.4 3.3 1.1 6.3 1.2M137.1 110.4l3.8 2.6 4.7 2.4 4.4 1.4 4.6 .9M159.2 117.7h-4.6l.6 .8v3.1h4M180.5 112.8l-4.5 3.4-5.7 2.9-6.1 1.9-5 .6M180.5 107.1l2.8 2.9-2.8 2.8M180.5 112.8l-2.8-2.8-4.3 3.1-4.1 2.1-4.3 1.5-5.8 .9v4M180.5 107.2l-2.8 2.8"/>
<path d="M74.8 127.7h5M74.8 133.7h5M155.2 120.3l-.4 .9-.9 .3M6.4 187.2h408.5M36.6 201.4h7v9h2v41.9h-2v9.1h-7zM39.1 219.3h1.9M39.1 219.3l-.5 4M39.1 219.3v24M41 219.3l.6 4M41 219.3v24M45.6 213.4h-2v36h2M242.6 201.6h7v9h3v42h-3v9h-7z"/>
<path d="M245.3 216.1h3M245.3 216.1l-.7 5M245.3 216.1v31M248.3 216.1l.6 5M248.3 216.1v31M252.6 213.6h-2v36h2M297.2 210.5l4.5-3.7 2.8-1.7 2.7-1.3 4.9-1.5 5.9-.7 5.1 .3 3.6 .8 2.8 .9 2.7 1.2 3.2 1.9 4.2 3.5 2 2.1 2 2.7v33.2l-3.6 4.4-3.6 3.1-5.1 3-4.8 1.8-3.6 .8-3.3 .3-5.9-.4-3.2-.7-2.8-1-5.2-2.6-2.7-2-2.2-1.9-2-2.2-2-2.6v-33.2l1.6-2.3zM36.6 223.3h2M36.6 239.3h2M38.6 239.3l.5 4M38.6 223.3v16M41.6 223.3h2"/>
<path d="M41.6 239.3l-.6 4M41.6 239.3h2M41.6 223.3v16M156.1 221.4v29M170.1 220.2v4.7h4v24.8M174.1 230.9h-4v20.8M242.6 221.1h2M244.6 221.1v21M248.9 221.1h1.7M248.9 221.1v21M379.9 237.8h4M379.9 227.9v18.8"/>
<path d="M383.9 237.8v11M385.2 227.8h6M385.2 227.8l-1.3 10M385.2 227.8v21.3M391.2 227.8l1.3 10M391.2 227.8v20.9M392.5 237.8h3.4M392.5 237.8v10.3M395.9 229v16.7M39.1 243.3h1.9M134.3 247.9l-1.6 2.3-2 2.2-4.5 3.7-2.9 1.7-2.6 1.3-5.7 1.7-3.6 .5h-3l-5.1-.6-5.6-1.7-5.2-2.8-4.5-3.7-3.7-4.6 .1-33.3 3.5-4.3 4.5-3.8 2.8-1.7 2.7-1.2 5.3-1.6 5.1-.6 3.7 .1 2.9 .4 3.2 .8 2.7 1 5.2 2.8 4.6 3.7 3.7 4.6v33.1M157.1 250.9h3"/>
<path d="M160.1 250.9v1.2M161.2 242.9h3.9M161.2 242.9l-1.1 8M161.2 242.9v9.4M165.1 242.9l1.1 8M165.1 242.9v9.8M166.2 250.9h3.9M166.2 250.9v1.7M242.6 242.1h2M244.6 242.1l.7 5M245.3 247.1h3M248.9 242.1l-.6 5"/>
<path d="M248.9 242.1h1.7M414.9 291.9h-408.5v-286.9h408.5v287"/>
<circle cx="157.2" cy="42.7" r="3"/>
<circle cx="367" cy="55.2" r="19"/>
<circle cx="367" cy="55.2" r="20"/>
<circle cx="113.2" cy="86.7" r="3"/>
<circle cx="157.2" cy="86.7" r="39"/>
<circle cx="157.2" cy="86.7" r="50"/>
<circle cx="157.2" cy="86.7" r="25"/>
<circle cx="157.2" cy="86.7" r="27.5"/>
<circle cx="201.2" cy="86.7" r="3"/>
<circle cx="157.2" cy="130.7" r="3"/>
<circle cx="91.6" cy="213.7" r="3"/>
<circle cx="127" cy="213.7" r="2.99"/>
<circle cx="301" cy="213.9" r="3"/>
<circle cx="336.3" cy="213.9" r="3"/>
<circle cx="109.3" cy="231.4" r="8"/>
<circle cx="318.6" cy="231.6" r="10.5"/>
<circle cx="91.6" cy="249" r="3"/>
<circle cx="127" cy="249" r="2.99"/>
<circle cx="300.9" cy="249.2" r="3"/>
<circle cx="336.3" cy="249.2" r="3"/>
</g>
<g fill="#000">
<path d="M59.8 18.8l4-.5v1zM77.8 18.3l4 .5-4 .5zM224.3 17.7l.5 4h-1zM262.6 13.1l4-.6v1.1zM274.6 12.5l4 .6-4 .5zM359 11.6l4-.6v1zM21.7 36.7l.5 4h-1zM59.8 25.2l4-.5v1.1zM70.8 24.7l4 .5-4 .6zM79.8 25.2l4-.5v1.1zM149.2 26.2l4-.5v1zM159.7 36.1l.9 .5-2.1 3.4z"/>
<path d="M229.4 20.2l.6 4h-1.1zM235 23.2l.5 4h-1zM242.9 31.2l.5 4h-1zM281.3 24.3l.6 .8-3.3 2.1zM294.5 36.2l.5 4h-1zM348.9 39.5l3.3 2.2-.6 .8zM365.3 33.7l-1.8 3.6-.9-.6zM370.5 25.1l.8 .6-2.6 3zM27.9 47.7l.5 4h-1.1zM27.8 45.2l1.4 2.5h-2.8zM33.8 51.7l.5 4h-1zM39.6 55.7l.6 4h-1.1z"/>
<path d="M46.8 59.2l.5 4h-1zM46.3 55.2h1l-.5 4zM100.8 55.7l.5 4h-1zM155.9 45.4l-1.2 3.8-.9-.4zM178.3 48l-1.5 3.8-.9-.5zM191.2 44.2l2.4 3.2-3.2-2.4zM196.4 50.2l3.2 2.5-.7 .7zM267.3 49l3.3 2.4-3.8-1.5zM303.5 55.2l.5 4h-1zM70.8 71l4 .5-4 .5zM79.8 71.5l4-.5v1zM93.6 61.7l.5 4h-1.1z"/>
<path d="M242.9 79.2l.5 4h-1zM242.4 75.2h1l-.5 4zM258.6 62.6l4 .5-4 .5zM270.6 63.1l4-.5v1zM294 70.2h1l-.5 4zM292.9 74.2h2.8l-1.4 2.4zM382.4 67.9l2.7 3-3.3-2.2zM59.8 99.2l4-.5v1zM67.8 98.7l4 .5-4 .5zM223.8 88.7h1l-.5 4zM228.9 86.2h1.1l-.6 4zM234.5 83.2h1l-.5 4z"/>
<path d="M258.6 84.2l4 .5-4 .5zM278.6 84.7l4-.5v1zM278.3 99.1l3.9-1-3.6 1.9zM279 94.9l3.4-2.2-2.7 3zM359 98l4-.4v.9zM39.1 113.7h1.1l-.6 4zM46.3 110.2h1l-.5 4zM93 107.7h1.1l-.5 4zM100.3 113.7h1l-.5 4zM303 98.7h1l-.5 4zM21.2 132.7h1l-.5 4zM27.3 121.7h1.1l-.5 4z"/>
<path d="M33.3 117.7h1l-.5 4zM137.6 121.5l.9 .5-2.4 3.3zM65.8 144l4 .5-4 .5zM74.8 144.5l4-.5v1zM149.2 149.6l4-.5v1zM39.6 195.5l4 .5-4 .5zM45.6 196l4-.5v1zM101.3 196.2l4-.5v1zM242.6 191.7l4-.5v1.1zM245.6 197l4 .5-4 .5zM248.6 191.2l4 .5-4 .6zM252.6 197.5l4-.5v1z"/>
<path d="M310.6 196.2l4-.5v1zM20.5 201.4l.5 4h-1zM26.7 219.3l.5 4h-1zM56.1 213.4l.5 4h-1zM63.2 210.4l.5 4h-1zM91.2 216.7v4l-1-.1zM92 206.7l1 .1-1 3.9zM121.4 209.5l-1.5 3.7-.9-.5zM152.1 216.2l4 .5-4 .5zM156.1 205.4l4-.5v1zM160.1 216.7l4-.5v1zM156.1 209.7l4 .5-4 .5z"/>
<path d="M166.2 210.2l3.9-.5v1zM166.2 204.9l3.9 .5-3.9 .5zM226.3 201.6l.5 4h-1.1zM232.9 216.1l.5 4h-1.1zM260.3 213.6l.5 4h-1zM268.1 210.6l.5 4h-1zM300.9 216.9l.4 4h-1zM300.6 206.9h1l-.6 4zM329.9 209.3l-1.4 3.8-.9-.5zM379.9 211.4l4-.5v1zM379.9 216.9l4 .5-4 .5zM392.5 217.4l4-.5v1z"/>
<path d="M389.9 210.9l4 .5-4 .5zM31.5 235.3h1l-.5 4zM32 223.3l.5 4h-1zM39.6 235.5l4 .5-4 .5zM45.6 236l4-.5v1zM239.1 221.1l.5 4h-1.1zM375.9 222.2l4 .5-4 .5zM383.9 222.7l4-.5v1zM26.2 239.3h1l-.5 4zM43.6 257.1l2.8 2.9-.8 .6zM45.6 244.7l1.7 3.6-.9 .3zM55.6 245.4h1l-.5 4z"/>
<path d="M62.7 248.4h1l-.5 3.9zM98.7 249.5l.9 .5-2.4 3.2zM232.3 243.1h1.1l-.5 4zM238.5 238.1h1.1l-.5 4zM249.6 258.6l3.7 1.7-.6 .9zM246.6 245.1l4 .5-4 .5zM252.6 245.6l4-.5v1zM252.6 250.9l2.9 2.9-.9 .6zM259.8 245.6h1l-.5 4zM267.6 248.6h1l-.5 4zM308.7 250.1l.9 .4-2.3 3.4zM381.5 255.9l4-.2-.1 1z"/>
<path d="M390.8 255.7l4.1 .2-4 .8zM20 257.4h1l-.5 4zM36.6 271.5l4-.5v1zM41.6 271l4 .5-4 .5zM73.7 267l3.2 2.3-.6 .8zM84.3 272.2l4-.5v1zM101.3 266.1l4-.5v1zM130.3 271.7l4 .5-4 .5zM141.6 269.3l3.3-2.3-2.6 3.1zM158.3 265.1l4-.2-.1 1zM164 264.9l4 .2-3.9 .8zM225.7 257.6h1.1l-.5 4z"/>
<path d="M283.9 266.3l3.3 2.3-.7 .8zM293.6 271.6l4-.5v1zM310.6 266.3l4-.5v1zM339.6 271.1l4 .5-4 .5zM350.1 268.6l3.2-2.3-2.6 3.1z"/>
</g>
<circle cx="270.6" cy="34.2" r=".24" fill="#000"/>
<g font-size="6.2">
<text x="248.2" y="15">A-A</text>
<text x="354.5" y="13.8">A</text>
<text x="47.7" y="18.6">A-A</text>
<text x="144.7" y="28.4">A</text>
<text x="371.2" y="98.4">A</text>
<text x="144.7" y="151.9">A</text>
<text x="21.8" y="197.7">A-A</text>
<text x="107.7" y="194.7">A</text>
<text x="229.9" y="197.7">A-A</text>
<text x="154.8" y="201.1">B (2 : 1)</text>
<text x="306.2" y="198.5">A</text>
<text x="380.7" y="204.7">B (2 : 1)</text>
<text x="96.8" y="268.4">A</text>
<text x="306.2" y="268.5">A</text>
</g>
<g font-size="5.8">
<text x="185.5" y="169.6">(</text>
<text x="200" y="169.6">)</text>
<text x="302" y="173.3">(</text>
<text x="316.5" y="173.3">)</text>
<text x="188.9" y="279.9">(</text>
<text x="203.4" y="279.9">)</text>
<text x="391.7" y="277.3">(</text>
<text x="406.2" y="277.3">)</text>
</g>
<g font-size="5.6">
<text x="237.7" y="147.1">技术要求</text>
<text x="98.2" y="153.7">技术要求</text>
</g>
<g font-size="4.3">
<text x="269.6" y="12.5">16</text>
<text x="381.2" y="16.5">3XM6</text>
<text x="392.6" y="16.5">8配作</text>
<text x="69.6" y="18.2">22</text>
<text x="25.6" y="25.4">0.040</text>
<text x="35.8" y="25.4">A</text>
<text x="62.9" y="24.4" transform="rotate(1 62.9 24.4)">15</text>
<text x="85.2" y="24.7">5</text>
<text x="167" y="30.9">4X</text>
<text x="175" y="30.9">6</text>
<text x="330.5" y="30">48</text>
<text x="192.8" y="36.3">88</text>
<text x="26.7" y="42.6">A</text>
<text x="194.8" y="47.4" transform="rotate(45 194.8 47.4)">4</text>
<text x="228.8" y="52" transform="rotate(-90 228.8 52)">70</text>
<text x="223.6" y="58.1" transform="rotate(-90 223.6 58.1)">75 h8</text>
<text x="234.3" y="58.2" transform="rotate(-90 234.3 58.2)">64h9</text>
<text x="293.8" y="54.8" transform="rotate(-90 293.8 54.8)">38 H7</text>
<text x="242.3" y="60.3" transform="rotate(-90 242.3 60.3)">48G7</text>
<text x="266.2" y="62.5">8</text>
<text x="75.8" y="71">5</text>
<text x="293.2" y="82.7">A</text>
<text x="302.9" y="82.9" transform="rotate(-90 302.9 82.9)">47.5 ± 0.042</text>
<text x="21.1" y="86.9" transform="rotate(-90 21.1 86.9)">100</text>
<text x="33.2" y="86.4" transform="rotate(-90 33.2 86.4)">70</text>
<text x="39" y="85.2" transform="rotate(-90 39 85.2)">62</text>
<text x="100.1" y="85.2" transform="rotate(-90 100.1 85.2)">62</text>
<text x="290.8" y="89">R15.5</text>
<text x="308.1" y="89">R12.5</text>
<text x="27.2" y="91.1" transform="rotate(-90 27.2 91.1)">78 h7</text>
<text x="46.2" y="91.1" transform="rotate(-90 46.2 91.1)">55H7</text>
<text x="92.9" y="91.1" transform="rotate(-90 92.9 91.1)">50H8</text>
<text x="59.4" y="98.7">12± 0.05</text>
<text x="268" y="126.4">0.05</text>
<text x="277.8" y="126.4">A</text>
<text x="71" y="144">5</text>
<text x="271.6" y="138.2">0.025</text>
<text x="281.5" y="138.2">A</text>
<text x="246" y="191.2">10</text>
<text x="45.7" y="195.4">2</text>
<text x="252.6" y="197">3</text>
<text x="73.7" y="200">4X</text>
<text x="81.7" y="200">6通孔</text>
<text x="134.9" y="199.8">50</text>
<text x="281.6" y="200.3">4X</text>
<text x="289.6" y="200.3">6通孔</text>
<text x="341.6" y="202.4">50</text>
<text x="29.4" y="209.7">B</text>
<text x="161.9" y="209.6">3</text>
<text x="163.3" y="204.8">7</text>
<text x="239.1" y="215.6">B</text>
<text x="386.3" y="210.8">7</text>
<text x="157.9" y="216.1">2</text>
<text x="385.8" y="216.8">4.3</text>
<text x="380.6" y="222.1">2</text>
<text x="19.9" y="232.2" transform="rotate(-90 19.9 232.2)">60</text>
<text x="26.1" y="232.1" transform="rotate(-90 26.1 232.1)">24</text>
<text x="31.4" y="230.8" transform="rotate(-90 31.4 230.8)">16</text>
<text x="55.5" y="231.1" transform="rotate(-90 55.5 231.1)">36</text>
<text x="225.6" y="228.8" transform="rotate(-90 225.6 228.8)">60</text>
<text x="232.2" y="231" transform="rotate(-90 232.2 231)">31</text>
<text x="238.4" y="231" transform="rotate(-90 238.4 231)">21</text>
<text x="259.6" y="231.3" transform="rotate(-90 259.6 231.3)">36</text>
<text x="47" y="235.4">2</text>
<text x="62.5" y="235.8" transform="rotate(-90 62.5 235.8)">42f6</text>
<text x="267.4" y="236" transform="rotate(-90 267.4 236)">42 f6</text>
<text x="254.6" y="245">2</text>
<text x="387.5" y="255.5" transform="rotate(-1 387.5 255.5)">15°</text>
<text x="160.7" y="264.5" transform="rotate(1 160.7 264.5)">15°</text>
<text x="40.7" y="271">9</text>
<text x="107.3" y="271.6">50</text>
<text x="316" y="271">50</text>
<text x="107.2" y="281.2">90°</text>
<text x="315.2" y="279.7" transform="rotate(1 315.2 279.7)">90°</text>
</g>
<g font-size="4.2">
<text x="337.6" y="104.9">模</text>
<text x="350.1" y="104.9">数</text>
<text x="369.2" y="105">mt</text>
<text x="392.9" y="104.9">2.5</text>
<text x="337.6" y="110.7">齿</text>
<text x="350.1" y="110.7">数</text>
<text x="369.4" y="110.8">Z</text>
<text x="393.9" y="110.7">28</text>
<text x="337.6" y="116.5">齿 形 角</text>
<text x="369" y="116.8">α</text>
<text x="393.1" y="116.5">20°</text>
<text x="337.6" y="122">变位系数</text>
<text x="369" y="122.2">ξ</text>
<text x="395" y="122">0</text>
<text x="337.6" y="127.4">精度等级</text>
<text x="371.9" y="127.4">级8-Dc (JB162-600)</text>
<text x="341.6" y="133.1">蜗杆型式</text>
<text x="381.5" y="133.1">阿基米德</text>
<text x="328.7" y="139.1">配</text>
<text x="342" y="138.7">头</text>
<text x="353.4" y="138.7">数</text>
<text x="369.4" y="138.8">Z</text>
<text x="385.6" y="138.9">1</text>
<text x="328.7" y="144.5">偶</text>
<text x="328.7" y="150">蜗</text>
<text x="341.6" y="144.8">螺旋方向</text>
<text x="393.9" y="144.5">右</text>
<text x="328.7" y="155.4">杆</text>
<text x="341.6" y="155.6">特性系数</text>
<text x="341.6" y="150.2">导 程 角</text>
<text x="369" y="150.2">γ</text>
<text x="370" y="155.6">q</text>
<text x="393.9" y="155.4">10</text>
<text x="339.5" y="161.5">分度圆直径</text>
<text x="369.4" y="161.4">d</text>
<text x="393.9" y="161.3">25</text>
<text x="334.1" y="167.1">齿圈径跳公差</text>
<text x="367.5" y="167.3">δej</text>
<text x="390.8" y="167.1">0.065</text>
<text x="367.1" y="172.8">δgp</text>
<text x="389.6" y="172.7">±0.024</text>
<text x="367.1" y="178.2">Δgo</text>
<text x="390.2" y="177.9">±0.042</text>
<text x="4.7" y="296.1">共7页</text>
<text x="413" y="296.1">3</text>
</g>
<g font-size="4.1">
<text x="84.9" y="159.7">1.铸件不允许有气孔、裂纹等缺陷。</text>
<text x="222.3" y="156.1">1.铸件不允许有气孔、砂眼、</text>
<text x="84.9" y="166.2">2.未注铸造圆角 R1～ 2。</text>
<text x="226.4" y="162.6">裂纹等缺陷。</text>
<text x="222.3" y="169.1">2.未注倒角1X45 。</text>
<text x="8.1" y="185.1">序号</text>
<text x="23.7" y="185">11</text>
<text x="36.3" y="185.5">图号</text>
<text x="52.1" y="185.4">WLJSQ475-005</text>
<text x="81.1" y="184.7">名称</text>
<text x="96.6" y="185.2">蜗轮轴端盖</text>
<text x="126.4" y="184.9">比例</text>
<text x="140.1" y="184.6">1:1</text>
<text x="147.9" y="184.8">数量</text>
<text x="161.4" y="184.6">1</text>
<text x="171.4" y="184.9">材料</text>
<text x="189.9" y="184.6">ZL102</text>
<text x="215.2" y="184.7">序号</text>
<text x="229.7" y="184.7">17</text>
<text x="240.8" y="184.6">图号</text>
<text x="254.9" y="184.8">WLJSQ475-007</text>
<text x="281.8" y="184.8">名称</text>
<text x="301.9" y="184.7">蜗轮D</text>
<text x="331.2" y="184.9">比例</text>
<text x="347" y="184.7">1:1</text>
<text x="356.7" y="184.7">数量</text>
<text x="370.1" y="184.4">1</text>
<text x="377.4" y="184.9">材料</text>
<text x="390.6" y="184.8">ZCuZn25Al6</text>
<text x="8.6" y="288.7">序号</text>
<text x="24.9" y="288.7">3</text>
<text x="36.5" y="289.5">图号</text>
<text x="51.4" y="289.3">WLJSQ475-003</text>
<text x="81.2" y="289.4">名称</text>
<text x="94" y="288.9">蜗杆轴轴承盖15</text>
<text x="125.7" y="288.9">比例</text>
<text x="140.1" y="288.9">1:1</text>
<text x="148" y="289">数量</text>
<text x="162.5" y="288.6">1</text>
<text x="172" y="288.6">材料</text>
<text x="190" y="289.2">LY12</text>
<text x="215" y="288.8">序号</text>
<text x="230.5" y="288.4">8</text>
<text x="240.7" y="288.7">图号</text>
<text x="255.2" y="288.8">WLJSQ475-004</text>
<text x="282.1" y="289.3">名称</text>
<text x="296" y="289">蜗杆轴轴承盖20</text>
<text x="331.3" y="288.9">比例</text>
<text x="347.3" y="288.7">1:1</text>
<text x="356.7" y="289.1">数量</text>
<text x="369.8" y="288.9">1</text>
<text x="376.5" y="289.5">材料</text>
<text x="395.9" y="289.1">LY12</text>
</g>
<g font-size="3.8">
<text x="331" y="172.4">相邻齿距差的公差</text>
<text x="329.1" y="177.8">切齿时蜗轮中面极差</text>
</g>
<g font-size="3.7">
<text x="295.4" y="18.2">Ra 3.2</text>
<text x="70" y="35.6" transform="rotate(-90 70 35.6)">Ra 3.2</text>
<text x="254.1" y="37.7">Ra 3.2</text>
<text x="61.1" y="43">Ra 1.6</text>
<text x="257.7" y="52.4" transform="rotate(-90 257.7 52.4)">Ra 3.2</text>
<text x="281.2" y="69.4">Ra 1.6</text>
<text x="253.6" y="74.4">Ra 1.6</text>
<text x="67" y="84.2" transform="rotate(-90 67 84.2)">Ra 3.2</text>
<text x="324.5" y="84.6">Ra 3.2</text>
<text x="83.4" y="106.9">Ra 1.6</text>
<text x="61.2" y="109.4">Ra 1.6</text>
<text x="174.2" y="166.4">Ra 6.3</text>
<text x="294.4" y="168.8">Ra 6.3</text>
<text x="54.7" y="205.6">Ra 3.2</text>
<text x="271.1" y="205.8">Ra 3.2</text>
<text x="66.5" y="266.6">Ra 3.2</text>
<text x="278.5" y="264.8">Ra 3.2</text>
<text x="179.4" y="275.1">Ra 6.3</text>
<text x="382.5" y="274.8">Ra 6.3</text>
</g>
<text font-size="3.3" x="378.5" y="150.1">5°42′38″</text>
<g font-size="2.7">
<text x="371.7" y="111.4">2</text>
<text x="371.7" y="139.4">1</text>
<text x="371.5" y="162">1</text>
</g>
<g font-size="2.6">
<text x="24.8" y="81.8" transform="rotate(-90 24.8 81.8)">0</text>
<text x="27.2" y="82.7" transform="rotate(-90 27.2 82.7)">-0.030</text>
<text x="43.8" y="82.5" transform="rotate(-90 43.8 82.5)">+0.030</text>
<text x="46.2" y="81.6" transform="rotate(-90 46.2 81.6)">0</text>
<text x="90.5" y="82.5" transform="rotate(-90 90.5 82.5)">+0.039</text>
<text x="92.9" y="81.6" transform="rotate(-90 92.9 81.6)">0</text>
<text x="60.1" y="227.5" transform="rotate(-90 60.1 227.5)">-0.025</text>
<text x="62.6" y="227.5" transform="rotate(-90 62.6 227.5)">-0.041</text>
<text x="265" y="227.7" transform="rotate(-90 265 227.7)">-0.025</text>
<text x="267.5" y="227.7" transform="rotate(-90 267.5 227.7)">-0.041</text>
</g>
<g font-size="2.1">
<text x="66.7" y="22.6">0</text>
<text x="65.9" y="24.7">-0.050</text>
<text x="291.8" y="46.4" transform="rotate(-90 291.8 46.4)">+0.025</text>
<text x="293.9" y="45.6" transform="rotate(-90 293.9 45.6)">0</text>
<text x="221.7" y="49.2" transform="rotate(-90 221.7 49.2)">0</text>
<text x="223.7" y="49.9" transform="rotate(-90 223.7 49.9)">-0.046</text>
<text x="232.3" y="49" transform="rotate(-90 232.3 49)">0</text>
<text x="234.4" y="49.8" transform="rotate(-90 234.4 49.8)">-0.074</text>
<text x="240.2" y="51.6" transform="rotate(-90 240.2 51.6)">+0.034</text>
<text x="242.3" y="51.6" transform="rotate(-90 242.3 51.6)">+0.009</text>
<text x="47.7" y="195.4">-0.050</text>
<text x="48.5" y="193.4">0</text>
<text x="254.6" y="197">-0.050</text>
<text x="255.3" y="194.9">0</text>
</g>
</svg>
